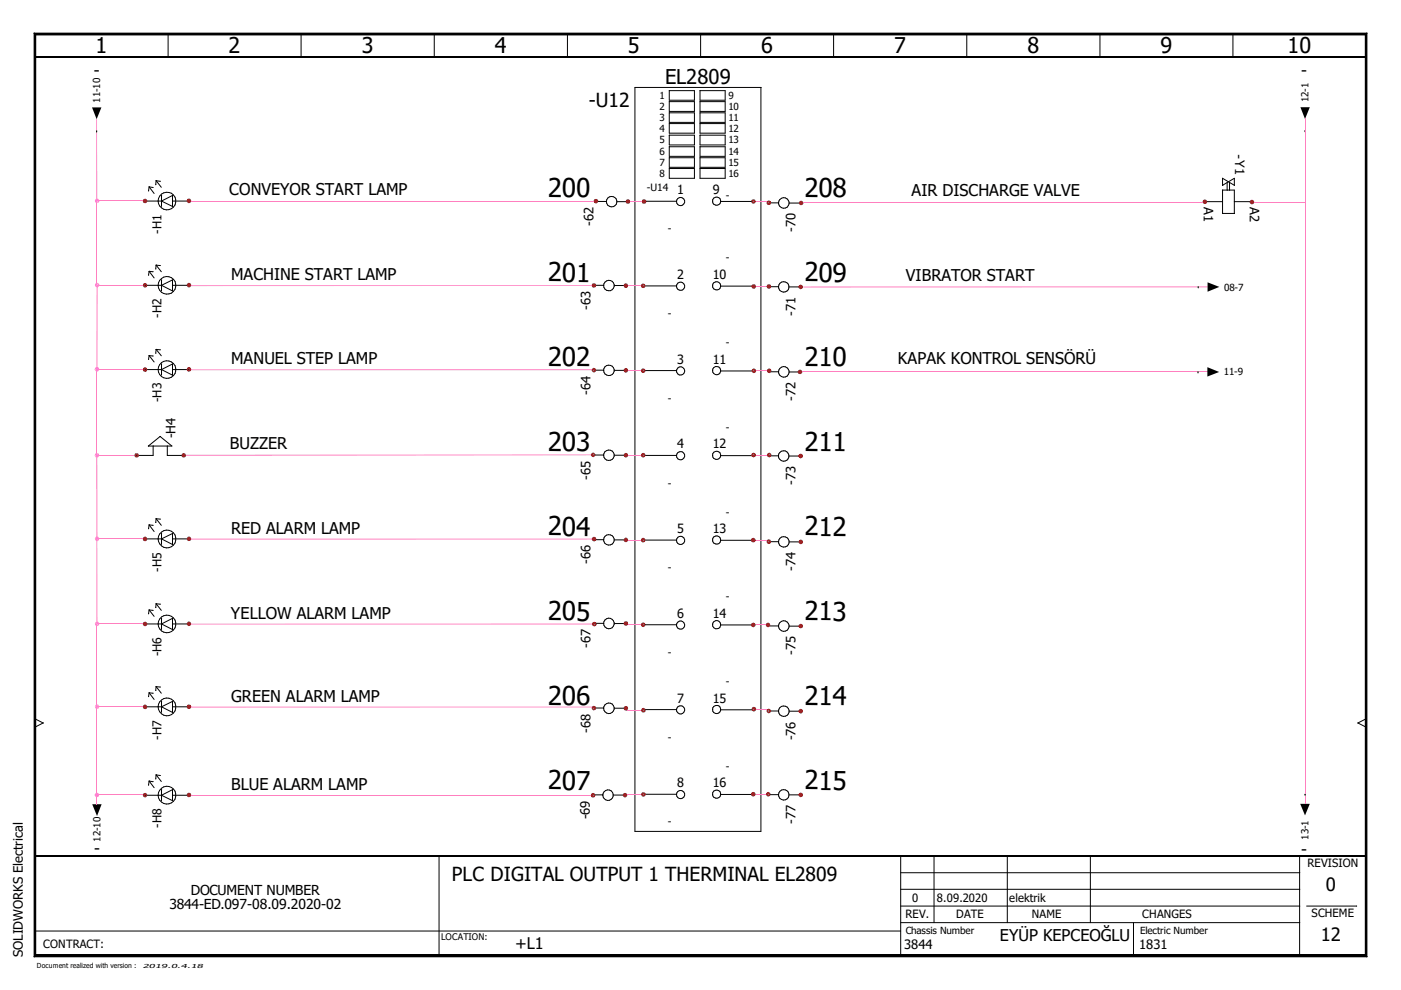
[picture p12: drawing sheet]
<svg xmlns="http://www.w3.org/2000/svg" width="297mm" height="210mm" viewBox="0 0 297 210" stroke-linecap="round" stroke-linejoin="round" font-family="sans-serif">
<path d="M0 0h297v209.9h-297z" fill="none" stroke="#fff" stroke-width=".21"/>
<g fill="none" stroke="#000" stroke-width=".21">
<path d="M7.2 7l.4 .4zM7.2 7h282.6zM7.2 7v195.9zM7.2 7h282.6v195.9h-282.6zM7.6 7.4h281.9zM7.6 7.4v195.1zM7.6 7.4h281.9v195.1h-281.9zM35.7 7.2l-.1 4.9M63.9 7.2l-.1 4.9M92.1 7.2v4.9M120.4 7.2l-.1 4.9M148.6 7.2l-.1 4.9"/>
<path d="M176.8 7.2l-.1 4.9M205 7.2v4.9M233.3 7.2l-.1 4.9M261.4 7.2v4.9M289.5 7.4v195.1zM289.8 7l-.3 .4zM289.8 7v195.9zM276.7 27.7h.1M7.4 152.4l1.7 .9M9.1 153.3l-1.7 .9M9.1 153.3h.1M287.9 153.3l1.8 .9"/>
<path d="M287.9 153.3h.1M289.6 152.4l-1.7 .9M20.6 168.5h.1M7.4 197.4h183.6M93.1 181.5v21.2M191 195.6h84.6M191 192.1h84.6M191 188.6h84.6M191 185h84.6M191 181.5v21.2M198.1 181.5l-.1 14.1M213.6 181.5v14.1"/>
<path d="M231.2 181.5v14.1M240.3 195.6l.1 7.1M275.6 181.5l-.1 21.2M277 192.1h10.7M7.2 202.9h282.6zM7.6 202.5l-.4 .4zM7.6 202.5h281.9zM289.5 202.5l.3 .4z"/>
</g>
<path d="M7.2 7.2h282.6M7.2 202.7h282.6" fill="none" stroke="#000" stroke-width=".38"/>
<path d="M7.2 7l.4 .4zM289.8 7l-.3 .4zM275.7 22.7h2l-1 2.5zM19.6 170.5h1.9l-.9 2.5zM7.6 202.5l-.4 .4zM289.5 202.5l.3 .4z" fill="#000"/>
<path d="M7.4 7v195.9M7.4 12.1h282.2M289.6 7v195.9M7.4 181.5h282.2" fill="none" stroke="#000" stroke-width=".34"/>
<path d="M276.7 42.8v127.6" fill="none" stroke="#ff7fbf" stroke-width=".21"/>
<path d="M20.4 168.5h.3v2h-.3z" fill-rule="evenodd" fill="#ff7fbf"/>
<path d="M20.6 60.5v17.8M170.3 60.8h85.8M20.5 96.6v17.6" fill="none" stroke="#ff7fbf" stroke-width=".25"/>
<g fill="none" stroke="#000" stroke-width=".21">
<path d="M134.6 18.5h26.8l-.1 157.8h-26.7zM141.9 19.2h5.3v2.1h-5.3zM148.4 19.2h5.4v2.1h-5.4zM20.5 27.8h.1M31.6 39.6l1.1 1.4M31.6 39.6h.1M31.6 39.6l.9 .2M31.6 39.6l-.1 .9M33.1 38.3l1.1 1.4M33.1 38.3h.1M33.1 38.3v.9M33.1 38.3l.9 .1"/>
<path d="M141.9 21.5h5.3v2.1h-5.3zM141.9 23.9h5.3v2.1h-5.3zM141.9 26.2h5.3v2h-5.3zM141.9 28.7h5.3v2h-5.3zM141.9 31.1h5.3v2h-5.3zM141.9 33.4h5.3v2.1h-5.3zM141.9 35.7h5.3v2.1h-5.3zM148.4 21.5h5.4v2.1h-5.4zM148.4 23.9h5.4v2.1h-5.4zM148.4 26.2h5.4v2h-5.4zM148.4 28.7h5.4v2h-5.4zM148.4 31.1h5.4v2h-5.4z"/>
<path d="M148.4 33.4h5.4v2.1h-5.4zM148.4 35.7h5.4v2.1h-5.4zM259.2 37.8h.1M259.2 39.3l2.5-1.5v1.5M259.2 37.8v1.5M259.2 39.3h.1M259.2 37.8l2.5 1.5M260.2 38.7v1.6M260.7 38.7v1.6M261.7 39.3h.1M30.7 42.6h3.6M30.8 42.6h.1"/>
<path d="M31.6 57.5l1.1 1.4M31.6 57.5h.1M31.6 57.5l.9 .1M31.6 57.5l-.1 .8M33.1 56.2l1.1 1.4M33.1 56.2h.1M33.1 56.2v.8M33.1 56.2l.9 .1M34.3 41.4l-.1 2.4M34.3 59.4l-.1 2.3M36.6 42.6h3.5M36.6 41.4h.1"/>
<path d="M36.6 41.4l-2.4 1.2 2.4 1.2M36.6 43.8h.1M36.6 41.4v2.4M36.6 59.4v2.3M36.6 59.4h.1M36.6 59.4l-2.4 1.1 2.4 1.2M40 42.6h.1M126.7 42.7h1.9M128.6 42.8h.1M130.8 42.8h2.4M136.6 42.7h6.9M143.4 42.7h.1"/>
<path d="M151.1 42.6h.1M152.8 42.7h6.8M163.2 43h1.9M165.1 43.1h.1M167.3 43.1h2.4M255.4 42.8h3.8M261.7 42.8h3.7M261.7 45.3v-5h-2.5v5h2.5M30.7 60.5h3.6M30.7 78.4h3.6M30.8 60.5h.1M30.8 78.4h.1"/>
<path d="M31.6 75.4l1.1 1.4M31.6 75.4h.1M31.6 75.4l.9 .1M31.6 75.4l-.1 .8M33.1 74.1l1.1 1.3M33.1 74.1h.1M33.1 74.1v.8M33.1 74.1l.9 .1M34.3 77.2l-.1 2.3M36.6 77.2v2.3M36.6 60.5h3.5M36.6 61.7h.1"/>
<path d="M36.6 78.4h3.5M36.6 77.2h.1M36.6 77.2l-2.4 1.2 2.4 1.1M36.6 79.5h.1M40 60.5h.1M40 78.3h.1M126.1 78.5h1.9M126.1 60.5h1.9M128 78.5h.1M128 60.5h.1M130.2 78.5h2.4M130.2 60.5h2.4"/>
<path d="M136.6 78.6h6.9M136.6 60.6h6.9M143.4 78.7h.1M143.4 60.7h.1M151.1 78.6h.1M151.1 60.6h.1M152.8 78.7h6.8M152.8 60.7h6.8M163.2 60.8h1.9M163.2 78.8h1.9M165.1 60.8h.1M165.1 78.9h.1"/>
<path d="M167.3 60.8h2.3M167.3 78.9h2.4M254 78.9h.1M254 60.8h.1M31.5 94.6l2.4-2.1 2.5 2.1zM32.5 94.6v2h-3.5M33.9 92.5h.1M35.5 94.6v2h3.4M126.1 96.5h1.9M128 96.5h.1M130.2 96.5h2.4M136.6 96.6h6.9"/>
<path d="M143.4 96.6h.1M151.1 96.5h.1M152.8 96.6h6.8M163.2 96.6h1.9M165.1 96.7h.1M167.3 96.7h2.3M30.7 114.3h3.6M30.8 114.3h.1M31.6 111.3l1.1 1.4M31.6 111.3h.1M31.6 111.3l.9 .1M31.6 111.3l-.1 .8"/>
<path d="M33.1 110l1.1 1.4M33.1 110h.1M33.1 110v.8M33.1 110l.9 .1M34.3 113.1l-.1 2.3M36.6 113.1v2.3M36.6 114.3h3.5M36.6 113.1h.1M36.6 113.1l-2.4 1.2 2.4 1.1M36.6 115.4h.1M40 114.2h.1M126.1 114.4h1.9"/>
<path d="M128 114.5h.1M130.2 114.5h2.4M136.6 114.5h6.9M143.4 114.6h.1M151.1 114.5h.1M152.8 114.6h6.8M163.2 114.9h1.9M165.1 114.9h.1M167.3 114.9h2.4M30.7 132.3h3.6M30.8 132.3h.1M31.6 129.3l1.1 1.4"/>
<path d="M31.6 129.3h.1M31.6 129.3l.9 .1M31.6 129.3l-.1 .8M33.1 128l1.1 1.4M33.1 128h.1M33.1 128v.8M33.1 128l.9 .1M34.3 131.1l-.1 2.4M36.6 131.1v2.4M36.6 132.3h3.5M36.6 131.1h.1M36.6 131.1l-2.4 1.2 2.4 1.2"/>
<path d="M36.6 133.5h.1M40 132.2h.1M126.1 132.2h1.9M128 132.2h.1M130.2 132.2h2.4M136.6 132.5h6.9M143.4 132.5h.1M151.1 132.5h.1M152.8 132.5h6.8M163.2 132.7h1.9M165.1 132.8h.1M167.3 132.8h2.4"/>
<path d="M30.7 149.9h3.6M30.8 149.9h.1M31.6 146.9l1.1 1.4M31.6 146.9h.1M31.6 146.9l.9 .1M31.6 146.9l-.1 .8M33.1 145.6l1.1 1.4M33.1 145.6h.1M33.1 145.6v.8M33.1 145.6l.9 .1M34.3 148.7l-.1 2.3M36.6 148.7v2.3"/>
<path d="M36.6 149.9h3.5M36.6 148.7h.1M36.6 148.7l-2.4 1.2 2.4 1.1M36.6 151h.1M40 149.8h.1M126.1 150.1h1.9M128 150.2h.1M130.2 150.2h2.4M136.6 150.5h6.9M143.4 150.5h.1M151.1 150.4h.1M152.8 150.5h6.8"/>
<path d="M163.2 150.7h1.9M165.1 150.8h.1M167.3 150.8h2.4M30.7 168.6h3.6M30.8 168.6h.1M31.6 165.6l1.1 1.4M31.6 165.6h.1M31.6 165.6l.9 .1M31.6 165.6l-.1 .9M33.1 164.3l1.1 1.4M33.1 164.3h.1M33.1 164.3v.8"/>
<path d="M33.1 164.3l.9 .1M34.3 167.4l-.1 2.4M36.6 167.4v2.4M36.6 168.6h3.5M36.6 167.4h.1M36.6 167.4l-2.4 1.2 2.4 1.2M36.6 169.8h.1M40 168.6h.1M126 168.5l1.8 .1M130 168.6h2.4M136.6 168.4h6.9M143.4 168.4h.1"/>
<path d="M151.1 168.4h.1M152.8 168.4h6.8M163.2 168.5h1.9M165.1 168.5h.1M167.3 168.5h2.4M276.7 168.4h.1"/>
<circle cx="35.4" cy="42.6" r="1.89"/>
<circle cx="129.7" cy="42.8" r="1.11"/>
<circle cx="144.3" cy="42.7" r=".87"/>
<circle cx="151.9" cy="42.7" r=".87"/>
<circle cx="166.2" cy="43" r="1.12"/>
<circle cx="35.4" cy="78.4" r="1.87"/>
<circle cx="35.4" cy="60.5" r="1.86"/>
<circle cx="129.1" cy="60.6" r="1.12"/>
<circle cx="129.1" cy="78.5" r="1.12"/>
<circle cx="144.3" cy="60.7" r=".88"/>
<circle cx="144.3" cy="78.7" r=".88"/>
<circle cx="152" cy="78.6" r=".88"/>
<circle cx="152" cy="60.6" r=".88"/>
<circle cx="166.2" cy="60.8" r="1.11"/>
<circle cx="166.2" cy="78.9" r="1.13"/>
<circle cx="129.1" cy="96.5" r="1.12"/>
<circle cx="144.3" cy="96.6" r=".88"/>
<circle cx="151.9" cy="96.5" r=".87"/>
<circle cx="166.2" cy="96.7" r="1.12"/>
<circle cx="35.4" cy="114.3" r="1.87"/>
<circle cx="129.1" cy="114.5" r="1.12"/>
<circle cx="144.3" cy="114.6" r=".87"/>
<circle cx="152" cy="114.5" r=".88"/>
<circle cx="166.2" cy="114.9" r="1.12"/>
<circle cx="35.4" cy="132.3" r="1.87"/>
<circle cx="129.1" cy="132.2" r="1.13"/>
<circle cx="144.3" cy="132.5" r=".88"/>
<circle cx="152" cy="132.5" r=".88"/>
<circle cx="166.2" cy="132.7" r="1.13"/>
<circle cx="35.4" cy="149.9" r="1.87"/>
<circle cx="129.1" cy="150.2" r="1.12"/>
<circle cx="144.3" cy="150.5" r=".88"/>
<circle cx="152" cy="150.4" r=".88"/>
<circle cx="166.2" cy="150.8" r="1.12"/>
<circle cx="35.4" cy="168.6" r="1.87"/>
<circle cx="128.9" cy="168.6" r="1.12"/>
<circle cx="144.3" cy="168.5" r=".87"/>
<circle cx="151.9" cy="168.4" r=".87"/>
<circle cx="166.2" cy="168.5" r="1.11"/>
</g>
<g fill="none" stroke="#ff7fbf" stroke-width=".21">
<path d="M20.5 25.2v35.3M276.7 25.2v17.6M20.6 42.6h9.6M40.4 42.7h86M133.1 42.7h3.5M160 42.7h3.3M169.8 43h85.8M265.4 42.8h11.4M20.5 78.3v18.3M20.6 60.5h9.6M20.6 78.3h9.6M40.4 60.6h86"/>
<path d="M40.4 78.4h86M133 78.6h3.4M133 60.6h3.4M159.8 60.7h3.2M159.8 78.6h3.3M169.6 78.8h86.4M20.5 96.5h8.2M133 96.5h3.4M159.8 96.5h3.3M20.5 114.2v54.3M20.6 114.2h9.6M40.4 114.3h85.5"/>
<path d="M133 114.5h3.4M159.7 114.5h3.4M20.6 132.2h9.6M40.4 132.3h85.6M133 132.5h3.4M159.7 132.5h3.2M20.6 149.8h9.6M40.4 149.9h85.5M132.8 150.6h3.6M159.8 150.3h3.3M20.6 168.6h9.6M40.4 168.6h85.3"/>
<path d="M132.8 168.4h3.6M159.7 168.4h3.2"/>
</g>
<path d="M19.5 22.8h2l-1 2.5zM256 59.9l2.5 .9-2.5 1zM256 77.9l2.5 1-2.5 .9zM275.7 170.4h2l-1 2.5z" fill="#000"/>
<path d="M38.9 96.5h86.9" fill="none" stroke="#ff7fbf" stroke-width=".3"/>
<g fill="#a50000">
<path d="M265.5 42.8l.3-.3 .1 .3z"/>
<path d="M265.4 42.3l.4 .2-.3 .3z"/>
<path d="M265.1 42.5l.3-.2v.5z"/>
<path d="M265.1 42.5l.3 .3h-.5z"/>
<path d="M264.9 42.8l.5 .1-.3 .3z"/>
<path d="M265.4 42.9v.4l-.3-.1z"/>
<path d="M265.4 42.9l.4 .3-.4 .1z"/>
<path d="M265.5 42.8h.4l-.1 .4z"/>
<path d="M255.5 42.8l.3-.4 .1 .4z"/>
<path d="M255.4 42.3l.4 .1-.3 .4z"/>
<path d="M255.1 42.4l.3-.1v.5z"/>
<path d="M255.1 42.4l.3 .4h-.4z"/>
<path d="M255 42.8h.4l-.3 .3z"/>
<path d="M255.4 42.8v.5l-.3-.2z"/>
<path d="M255.4 42.8l.4 .3-.4 .2z"/>
<path d="M255.5 42.8h.4l-.1 .3z"/>
<path d="M169.9 43l.3-.3 .1 .4z"/>
<path d="M169.8 42.5l.4 .2-.3 .3z"/>
<path d="M169.5 42.7l.3-.2v.5z"/>
<path d="M169.5 42.7l.3 .4h-.4z"/>
<path d="M169.4 43.1h.4l-.3 .3z"/>
<path d="M169.8 43.1v.4l-.3-.1z"/>
<path d="M169.9 43.1l.3 .3-.4 .1z"/>
<path d="M169.9 43.1h.4l-.1 .3z"/>
<path d="M169.8 150.7l.3-.2 .2 .3z"/>
<path d="M169.8 150.3l.3 .2-.3 .2z"/>
<path d="M169.4 150.5l.4-.2v.4z"/>
<path d="M169.4 150.5l.4 .2-.5 .1z"/>
<path d="M169.3 150.8h.5l-.4 .3z"/>
<path d="M169.4 151.1l.4-.3v.5z"/>
<path d="M169.8 150.8l.3 .3-.3 .2z"/>
<path d="M169.8 150.8h.5l-.2 .3z"/>
<path d="M169.8 132.7l.3-.3 .2 .4z"/>
<path d="M169.8 132.2l.3 .2-.3 .3z"/>
<path d="M169.4 132.4l.4-.2v.5z"/>
<path d="M169.4 132.4l.3 .4h-.4z"/>
<path d="M169.3 132.8h.5l-.4 .3z"/>
<path d="M169.4 133.1l.4-.3v.4z"/>
<path d="M169.8 132.8l.3 .3-.3 .1z"/>
<path d="M169.8 132.8h.5l-.2 .3z"/>
<path d="M169.8 114.9l.3-.3 .2 .3z"/>
<path d="M169.8 114.4l.3 .2-.3 .3z"/>
<path d="M169.4 114.6l.4-.2v.5z"/>
<path d="M169.4 114.6l.4 .3h-.5z"/>
<path d="M169.3 114.9h.5l-.4 .3z"/>
<path d="M169.4 115.2l.4-.3v.5z"/>
<path d="M169.8 114.9l.3 .3-.3 .2z"/>
<path d="M169.8 114.9h.5l-.2 .3z"/>
<path d="M169.8 168.5l.3-.3 .2 .3z"/>
<path d="M169.8 168l.3 .2-.3 .3z"/>
<path d="M169.4 168.2l.4-.2v.5z"/>
<path d="M169.4 168.2l.4 .3h-.5z"/>
<path d="M169.3 168.5l.5 .1-.4 .3z"/>
<path d="M169.4 168.9l.4-.3v.4z"/>
<path d="M169.8 168.6l.3 .3-.3 .1z"/>
<path d="M169.8 168.6l.5-.1-.2 .4z"/>
<path d="M169.8 60.8l.3-.3 .2 .3z"/>
<path d="M169.8 60.3l.3 .2-.3 .3z"/>
<path d="M169.4 60.5l.4-.2v.5z"/>
<path d="M169.4 60.5l.3 .3h-.5z"/>
<path d="M169.2 60.8l.5 .1-.3 .3z"/>
<path d="M169.7 60.9l.1 .4-.4-.1z"/>
<path d="M169.8 60.9l.3 .3-.3 .1z"/>
<path d="M169.8 60.8h.5l-.2 .4z"/>
<path d="M170.1 96.3l.2 .4h-.5z"/>
<path d="M169.8 96.2l.3 .1-.3 .3z"/>
<path d="M169.4 96.3l.4-.1v.4z"/>
<path d="M169.4 96.3l.3 .4h-.5z"/>
<path d="M169.2 96.7h.5l-.3 .3z"/>
<path d="M169.7 96.7l.1 .5-.4-.2z"/>
<path d="M169.8 96.7l.3 .3-.3 .2z"/>
<path d="M169.8 96.7h.5l-.2 .3z"/>
<path d="M170 78.5l.1 .4h-.4z"/>
<path d="M169.6 78.4l.4 .1-.3 .3z"/>
<path d="M169.2 78.5l.4-.1v.4z"/>
<path d="M169.2 78.5l.4 .4h-.5z"/>
<path d="M169.1 78.9h.5l-.4 .3z"/>
<path d="M169.2 79.2l.4-.3v.4z"/>
<path d="M169.6 78.9l.4 .3-.4 .1z"/>
<path d="M169.7 78.9h.4l-.1 .3z"/>
<path d="M163.1 96.4l.3-.3 .2 .4z"/>
<path d="M163.1 96l.3 .1-.3 .3z"/>
<path d="M162.7 96.1l.4-.1v.4z"/>
<path d="M162.7 96.1l.4 .3-.5 .1z"/>
<path d="M162.6 96.5h.5l-.4 .3z"/>
<path d="M162.7 96.8l.4-.3v.5z"/>
<path d="M163.1 96.5l.3 .3-.3 .2z"/>
<path d="M163.1 96.5h.5l-.2 .3z"/>
<path d="M163.1 78.6l.3-.3 .2 .3z"/>
<path d="M163.1 78.1l.3 .2-.3 .3z"/>
<path d="M162.7 78.3l.4-.2v.5z"/>
<path d="M162.7 78.3l.4 .3h-.5z"/>
<path d="M162.6 78.6l.5 .1-.4 .3z"/>
<path d="M162.7 79l.4-.3v.4z"/>
<path d="M163.1 78.7l.3 .3-.3 .1z"/>
<path d="M163.1 78.6h.5l-.2 .4z"/>
<path d="M163.4 60.4l.1 .3h-.4z"/>
<path d="M163 60.2l.4 .2-.3 .3z"/>
<path d="M162.7 60.4l.3-.2v.5z"/>
<path d="M162.7 60.4l.3 .3h-.5z"/>
<path d="M162.5 60.7l.5 .1-.3 .3z"/>
<path d="M163 60.8v.5l-.3-.2z"/>
<path d="M163 60.8l.4 .3-.4 .2z"/>
<path d="M163.1 60.7h.4l-.1 .4z"/>
<path d="M163 150.7l.4-.3 .1 .3z"/>
<path d="M163 150.2l.4 .2-.4 .3z"/>
<path d="M162.6 150.4l.4-.2v.5z"/>
<path d="M162.6 150.4l.4 .3h-.5z"/>
<path d="M162.5 150.7l.5 .1-.4 .3z"/>
<path d="M162.6 151.1l.4-.3v.5z"/>
<path d="M163 150.8l.4 .3-.4 .2z"/>
<path d="M163 150.8l.5-.1-.1 .4z"/>
<path d="M163 114.8l.4-.3 .1 .4z"/>
<path d="M163 114.3l.4 .2-.4 .3z"/>
<path d="M162.6 114.5l.4-.2v.5z"/>
<path d="M162.6 114.5l.3 .4h-.4z"/>
<path d="M162.5 114.9h.5l-.4 .3z"/>
<path d="M162.6 115.2l.4-.3v.5z"/>
<path d="M163 114.9l.4 .3-.4 .2z"/>
<path d="M163 114.9h.5l-.1 .3z"/>
<path d="M163 43l.4-.4 .1 .4z"/>
<path d="M163 42.5l.4 .1-.4 .4z"/>
<path d="M162.6 42.6l.4-.1v.5z"/>
<path d="M162.6 42.6l.3 .4h-.4z"/>
<path d="M162.5 43h.5l-.4 .3z"/>
<path d="M163 43v.5l-.4-.2z"/>
<path d="M163 43.1l.4 .2-.4 .2z"/>
<path d="M163 43h.5l-.1 .3z"/>
<path d="M162.9 168.4l.3-.3 .2 .3z"/>
<path d="M162.9 167.9l.3 .2-.3 .3z"/>
<path d="M162.6 168.1l.3-.2v.5z"/>
<path d="M162.6 168.1l.3 .3h-.5z"/>
<path d="M162.4 168.4h.5l-.3 .3z"/>
<path d="M162.9 168.4v.5l-.3-.2z"/>
<path d="M162.9 168.4l.3 .3-.3 .2z"/>
<path d="M162.9 168.4h.5l-.2 .3z"/>
<path d="M162.9 132.5l.3-.3 .1 .3z"/>
<path d="M162.9 132l.3 .2-.3 .3z"/>
<path d="M162.5 132.2l.4-.2v.5z"/>
<path d="M162.5 132.2l.3 .3h-.5z"/>
<path d="M162.3 132.5h.5l-.3 .3z"/>
<path d="M162.5 132.8l.4-.3v.5z"/>
<path d="M162.9 132.5l.3 .3-.3 .2z"/>
<path d="M162.9 132.5h.4l-.1 .3z"/>
<path d="M160.2 150l.2 .4h-.5z"/>
<path d="M159.8 149.9l.4 .1-.3 .3z"/>
<path d="M159.5 150l.3-.1v.4z"/>
<path d="M159.5 150l.3 .4h-.5z"/>
<path d="M159.3 150.4h.5l-.3 .3z"/>
<path d="M159.5 150.7l.3-.3v.5z"/>
<path d="M159.8 150.4l.4 .3-.4 .2z"/>
<path d="M159.9 150.4h.5l-.2 .3z"/>
<path d="M159.9 78.6l.3-.3 .2 .3z"/>
<path d="M159.8 78.1l.4 .2-.3 .3z"/>
<path d="M159.5 78.3l.3-.2v.5z"/>
<path d="M159.5 78.3l.3 .3h-.5z"/>
<path d="M159.3 78.6l.5 .1-.3 .3z"/>
<path d="M159.5 79l.3-.3v.4z"/>
<path d="M159.8 78.7l.4 .3-.4 .1z"/>
<path d="M159.9 78.6h.5l-.2 .4z"/>
<path d="M160.1 60.4l.2 .3h-.5z"/>
<path d="M159.8 60.2l.3 .2-.3 .3z"/>
<path d="M159.5 60.4l.3-.2v.5z"/>
<path d="M159.5 60.4l.3 .3h-.5z"/>
<path d="M159.3 60.7l.5 .1-.3 .3z"/>
<path d="M159.8 60.8v.5l-.3-.2z"/>
<path d="M159.8 60.8l.3 .3-.3 .2z"/>
<path d="M159.8 60.7h.5l-.2 .4z"/>
<path d="M159.8 96.4l.3-.3 .2 .4z"/>
<path d="M159.8 96l.3 .1-.3 .3z"/>
<path d="M159.4 96.1l.4-.1v.4z"/>
<path d="M159.4 96.1l.3 .4h-.4z"/>
<path d="M159.3 96.5h.4l-.3 .3z"/>
<path d="M159.7 96.5l.1 .5-.4-.2z"/>
<path d="M159.8 96.5l.3 .3-.3 .2z"/>
<path d="M159.8 96.5h.5l-.2 .3z"/>
<path d="M159.8 42.7l.3-.3 .1 .3z"/>
<path d="M159.8 42.2l.3 .2-.3 .3z"/>
<path d="M159.4 42.4l.4-.2v.5z"/>
<path d="M159.4 42.4l.3 .3h-.4z"/>
<path d="M159.3 42.7l.4 .1-.3 .3z"/>
<path d="M159.4 43.1l.4-.3v.4z"/>
<path d="M159.8 42.8l.3 .3-.3 .1z"/>
<path d="M159.8 42.8l.4-.1-.1 .4z"/>
<path d="M159.8 168.4l.3-.3 .1 .3z"/>
<path d="M159.7 167.9l.4 .2-.3 .3z"/>
<path d="M159.3 168.1l.4-.2v.5z"/>
<path d="M159.3 168.1l.4 .3h-.5z"/>
<path d="M159.2 168.4h.5l-.4 .3z"/>
<path d="M159.3 168.7l.4-.3v.5z"/>
<path d="M159.7 168.4l.4 .3-.4 .2z"/>
<path d="M159.8 168.4h.4l-.1 .3z"/>
<path d="M159.8 132.5l.3-.3 .1 .3z"/>
<path d="M159.7 132l.4 .2-.3 .3z"/>
<path d="M159.3 132.2l.4-.2v.5z"/>
<path d="M159.3 132.2l.4 .3h-.5z"/>
<path d="M159.2 132.5h.5l-.4 .3z"/>
<path d="M159.3 132.8l.4-.3v.5z"/>
<path d="M159.7 132.5l.4 .3-.4 .2z"/>
<path d="M159.8 132.5h.4l-.1 .3z"/>
<path d="M159.8 114.5l.3-.3 .1 .3z"/>
<path d="M159.7 114l.4 .2-.3 .3z"/>
<path d="M159.3 114.2l.4-.2v.5z"/>
<path d="M159.3 114.2l.4 .3h-.5z"/>
<path d="M159.2 114.5l.5 .1-.4 .3z"/>
<path d="M159.7 114.6v.4l-.4-.1z"/>
<path d="M159.7 114.6l.4 .3-.4 .1z"/>
<path d="M159.8 114.5h.4l-.1 .4z"/>
<path d="M136.6 42.7l.3-.3 .2 .3z"/>
<path d="M136.6 42.2l.3 .2-.3 .3z"/>
<path d="M136.2 42.4l.4-.2v.5z"/>
<path d="M136.2 42.4l.3 .3h-.4z"/>
<path d="M136.1 42.7l.4 .1-.3 .3z"/>
<path d="M136.5 42.8l.1 .4-.4-.1z"/>
<path d="M136.6 42.8l.3 .3-.3 .1z"/>
<path d="M136.6 42.7h.5l-.2 .4z"/>
<path d="M136.4 168.4l.4-.3 .1 .3z"/>
<path d="M136.4 167.9l.4 .2-.4 .3z"/>
<path d="M136.1 168.1l.3-.2v.5z"/>
<path d="M136.1 168.1l.3 .3h-.5z"/>
<path d="M135.9 168.4l.5 .1-.3 .3z"/>
<path d="M136.4 168.5v.5l-.3-.2z"/>
<path d="M136.4 168.5l.4 .3-.4 .2z"/>
<path d="M136.4 168.4h.5l-.1 .4z"/>
<path d="M136.4 150.5l.4-.3 .1 .4z"/>
<path d="M136.4 150.1l.4 .1-.4 .3z"/>
<path d="M136.1 150.2l.3-.1v.4z"/>
<path d="M136.1 150.2l.3 .4h-.5z"/>
<path d="M135.9 150.6h.5l-.3 .4z"/>
<path d="M136.4 150.6v.5l-.3-.1z"/>
<path d="M136.4 150.6l.4 .4-.4 .1z"/>
<path d="M136.4 150.6h.5l-.1 .4z"/>
<path d="M136.4 132.4l.3-.3 .2 .4z"/>
<path d="M136.4 132l.3 .1-.3 .3z"/>
<path d="M136 132.1l.4-.1v.4z"/>
<path d="M136 132.1l.3 .4h-.4z"/>
<path d="M135.9 132.5h.4l-.3 .3z"/>
<path d="M136.3 132.5l.1 .5-.4-.2z"/>
<path d="M136.4 132.5l.3 .3-.3 .2z"/>
<path d="M136.4 132.5h.5l-.2 .3z"/>
<path d="M136.4 114.5l.3-.3 .2 .3z"/>
<path d="M136.4 114l.3 .2-.3 .3z"/>
<path d="M136 114.2l.4-.2v.5z"/>
<path d="M136 114.2l.3 .3h-.4z"/>
<path d="M135.9 114.5l.4 .1-.3 .3z"/>
<path d="M136.3 114.6l.1 .4-.4-.1z"/>
<path d="M136.4 114.6l.3 .3-.3 .1z"/>
<path d="M136.4 114.5h.5l-.2 .4z"/>
<path d="M136.4 96.5l.3-.3 .2 .3z"/>
<path d="M136.4 96l.3 .2-.3 .3z"/>
<path d="M136 96.2l.4-.2v.5z"/>
<path d="M136 96.2l.3 .3h-.4z"/>
<path d="M135.9 96.5l.4 .1-.3 .3z"/>
<path d="M136.3 96.6l.1 .4-.4-.1z"/>
<path d="M136.4 96.6l.3 .3-.3 .1z"/>
<path d="M136.4 96.5h.5l-.2 .4z"/>
<path d="M136.4 78.5l.3-.3 .2 .4z"/>
<path d="M136.4 78.1l.3 .1-.3 .3z"/>
<path d="M136 78.2l.4-.1v.4z"/>
<path d="M136 78.2l.3 .4h-.4z"/>
<path d="M135.9 78.6h.4l-.3 .4z"/>
<path d="M136.3 78.6l.1 .5-.4-.1z"/>
<path d="M136.4 78.6l.3 .4-.3 .1z"/>
<path d="M136.4 78.6h.5l-.2 .4z"/>
<path d="M136.7 60.2l.2 .4h-.5z"/>
<path d="M136.4 60.1l.3 .1-.3 .4z"/>
<path d="M136 60.2l.4-.1-.1 .5z"/>
<path d="M136 60.2l.3 .4h-.4z"/>
<path d="M135.9 60.6h.4l-.3 .4z"/>
<path d="M136.3 60.6l.1 .5-.4-.1z"/>
<path d="M136.4 60.7l.3 .3-.3 .1z"/>
<path d="M136.4 60.6h.5l-.2 .4z"/>
<path d="M133.2 42.7l.3-.3 .1 .3z"/>
<path d="M133.1 42.2l.4 .2-.3 .3z"/>
<path d="M132.8 42.4l.3-.2v.5z"/>
<path d="M132.8 42.4l.3 .3h-.5z"/>
<path d="M132.6 42.7l.5 .1-.3 .3z"/>
<path d="M133.1 42.8v.4l-.3-.1z"/>
<path d="M133.1 42.8l.4 .3-.4 .1z"/>
<path d="M133.2 42.7h.4l-.1 .4z"/>
<path d="M132.7 150.2l.4-.4 .1 .4z"/>
<path d="M132.7 149.7l.4 .1-.4 .4z"/>
<path d="M132.3 149.8l.4-.1v.4z"/>
<path d="M132.3 149.8l.4 .4h-.5z"/>
<path d="M132.2 150.2h.5l-.4 .3z"/>
<path d="M132.7 150.2v.5l-.4-.2z"/>
<path d="M132.7 150.2l.4 .3-.4 .2z"/>
<path d="M132.7 150.2h.5l-.1 .3z"/>
<path d="M132.7 132.2l.4-.4 .1 .4z"/>
<path d="M132.7 131.7l.4 .1-.4 .4z"/>
<path d="M132.3 131.8l.4-.1v.4z"/>
<path d="M132.3 131.8l.3 .4h-.4z"/>
<path d="M132.2 132.2h.5l-.4 .3z"/>
<path d="M132.3 132.5l.4-.3v.5z"/>
<path d="M132.7 132.2l.4 .3-.4 .2z"/>
<path d="M132.7 132.2h.5l-.1 .3z"/>
<path d="M132.7 114.4l.4-.3 .1 .4z"/>
<path d="M132.7 114l.4 .1-.4 .3z"/>
<path d="M132.3 114.1l.4-.1v.4z"/>
<path d="M132.3 114.1l.3 .4h-.4z"/>
<path d="M132.2 114.5h.5l-.4 .3z"/>
<path d="M132.3 114.8l.4-.3v.5z"/>
<path d="M132.7 114.5l.4 .3-.4 .2z"/>
<path d="M132.7 114.5h.5l-.1 .3z"/>
<path d="M132.7 96.5l.4-.3 .1 .3z"/>
<path d="M132.7 96l.4 .2-.4 .3z"/>
<path d="M132.3 96.2l.4-.2v.5z"/>
<path d="M132.3 96.2l.3 .3h-.4z"/>
<path d="M132.2 96.5l.5 .1-.4 .3z"/>
<path d="M132.3 96.9l.4-.3v.4z"/>
<path d="M132.7 96.6l.4 .3-.4 .1z"/>
<path d="M132.7 96.6l.5-.1-.1 .4z"/>
<path d="M132.7 78.5l.4-.3 .1 .3z"/>
<path d="M132.7 78l.4 .2-.4 .3z"/>
<path d="M132.3 78.2l.4-.2v.5z"/>
<path d="M132.3 78.2l.4 .3h-.5z"/>
<path d="M132.2 78.5l.5 .1-.4 .3z"/>
<path d="M132.3 78.9l.4-.3v.4z"/>
<path d="M132.7 78.6l.4 .3-.4 .1z"/>
<path d="M132.7 78.6l.5-.1-.1 .4z"/>
<path d="M132.7 60.5l.4-.3 .1 .3z"/>
<path d="M132.7 60.1l.4 .1-.4 .3z"/>
<path d="M132.3 60.2l.4-.1v.4z"/>
<path d="M132.3 60.2l.4 .3h-.5z"/>
<path d="M132.2 60.5l.5 .1-.4 .3z"/>
<path d="M132.7 60.6v.4l-.4-.1z"/>
<path d="M132.7 60.6l.4 .3-.4 .1z"/>
<path d="M132.7 60.6l.5-.1-.1 .4z"/>
<path d="M132.5 168.6l.4-.4 .1 .4z"/>
<path d="M132.5 168.1l.4 .1-.4 .4z"/>
<path d="M132.2 168.2l.3-.1v.5z"/>
<path d="M132.2 168.2l.3 .4h-.5z"/>
<path d="M132 168.6h.5l-.3 .4z"/>
<path d="M132.5 168.6v.5l-.3-.1z"/>
<path d="M132.5 168.7l.4 .3-.4 .1z"/>
<path d="M132.5 168.6h.5l-.1 .4z"/>
<path d="M126.7 42.3l.2 .3h-.5z"/>
<path d="M126.4 42.2l.3 .1-.3 .3z"/>
<path d="M126 42.3l.4-.1v.4z"/>
<path d="M126 42.3l.3 .3h-.4z"/>
<path d="M125.9 42.6l.4 .1-.3 .3z"/>
<path d="M126.3 42.7l.1 .4-.4-.1z"/>
<path d="M126.4 42.7l.3 .3-.3 .1z"/>
<path d="M126.4 42.6h.5l-.2 .4z"/>
<path d="M126.4 132l.1 .3h-.4z"/>
<path d="M126 131.8l.4 .2-.3 .3z"/>
<path d="M125.6 132l.4-.2v.5z"/>
<path d="M125.6 132l.4 .3h-.5z"/>
<path d="M125.5 132.3l.5 .1-.4 .3z"/>
<path d="M125.6 132.7l.4-.3v.4z"/>
<path d="M126 132.4l.4 .3-.4 .1z"/>
<path d="M126.1 132.3h.4l-.1 .4z"/>
<path d="M126 114.3l.3-.3 .1 .3z"/>
<path d="M125.9 113.8l.4 .2-.3 .3z"/>
<path d="M125.6 114l.3-.2v.5z"/>
<path d="M125.6 114l.3 .3h-.5z"/>
<path d="M125.4 114.3h.5l-.3 .3z"/>
<path d="M125.9 114.3v.5l-.3-.2z"/>
<path d="M125.9 114.3l.4 .3-.4 .2z"/>
<path d="M126 114.3h.4l-.1 .3z"/>
<path d="M125.9 150.1l.4-.3 .1 .3z"/>
<path d="M125.9 149.6l.4 .2-.4 .3z"/>
<path d="M125.6 149.8l.3-.2v.5z"/>
<path d="M125.6 149.8l.3 .3h-.5z"/>
<path d="M125.4 150.1l.5 .1-.3 .3z"/>
<path d="M125.9 150.2v.4l-.3-.1z"/>
<path d="M125.9 150.2l.4 .3-.4 .1z"/>
<path d="M125.9 150.2l.5-.1-.1 .4z"/>
<path d="M125.9 78.4l.4-.3 .1 .4z"/>
<path d="M125.9 78l.4 .1-.4 .3z"/>
<path d="M125.6 78.1l.3-.1v.4z"/>
<path d="M125.6 78.1l.3 .4h-.5z"/>
<path d="M125.4 78.5h.5l-.3 .3z"/>
<path d="M125.6 78.8l.3-.3v.5z"/>
<path d="M125.9 78.5l.4 .3-.4 .2z"/>
<path d="M125.9 78.5h.5l-.1 .3z"/>
<path d="M125.9 60.5l.4-.3 .1 .3z"/>
<path d="M125.9 60l.4 .2-.4 .3z"/>
<path d="M125.6 60.2l.3-.2v.5z"/>
<path d="M125.6 60.2l.3 .3h-.5z"/>
<path d="M125.4 60.5h.5l-.3 .4z"/>
<path d="M125.9 60.5v.5l-.3-.1z"/>
<path d="M125.9 60.6l.4 .3-.4 .1z"/>
<path d="M125.9 60.5h.5l-.1 .4z"/>
<path d="M125.8 96.4l.3-.3 .2 .3z"/>
<path d="M125.8 95.9l.3 .2-.3 .3z"/>
<path d="M125.4 96.1l.4-.2v.5z"/>
<path d="M125.4 96.1l.3 .3h-.4z"/>
<path d="M125.3 96.4l.4 .1-.3 .3z"/>
<path d="M125.7 96.5l.1 .4-.4-.1z"/>
<path d="M125.8 96.5l.3 .3-.3 .1z"/>
<path d="M125.8 96.4h.5l-.2 .4z"/>
<path d="M125.8 168.6l.3-.3 .1 .3z"/>
<path d="M125.7 168.1l.4 .2-.3 .3z"/>
<path d="M125.4 168.3l.3-.2v.5z"/>
<path d="M125.4 168.3l.3 .3h-.4z"/>
<path d="M125.3 168.6l.4 .1-.3 .3z"/>
<path d="M125.7 168.7v.4l-.3-.1z"/>
<path d="M125.7 168.7l.4 .3-.4 .1z"/>
<path d="M125.8 168.7l.4-.1-.1 .4z"/>
<path d="M40.4 113.9l.2 .3h-.5z"/>
<path d="M40 113.7l.4 .2-.3 .3z"/>
<path d="M39.7 113.9l.3-.2v.5z"/>
<path d="M39.7 113.9l.3 .3h-.4z"/>
<path d="M39.6 114.2l.4 .1-.3 .3z"/>
<path d="M40 114.3v.4l-.3-.1z"/>
<path d="M40 114.3l.4 .3-.4 .1z"/>
<path d="M40.1 114.3l.5-.1-.2 .4z"/>
<path d="M40.1 168.5l.3-.3 .2 .4z"/>
<path d="M40 168.1l.4 .1-.3 .3z"/>
<path d="M39.7 168.2l.3-.1v.4z"/>
<path d="M39.7 168.2l.3 .4h-.4z"/>
<path d="M39.6 168.6h.4l-.3 .3z"/>
<path d="M40 168.6v.4l-.3-.1z"/>
<path d="M40 168.6l.4 .3-.4 .1z"/>
<path d="M40.1 168.6h.5l-.2 .3z"/>
<path d="M40.4 149.5l.2 .3h-.5z"/>
<path d="M40 149.4l.4 .1-.3 .3z"/>
<path d="M39.7 149.5l.3-.1v.4z"/>
<path d="M39.7 149.5l.3 .3h-.4z"/>
<path d="M39.6 149.8l.4 .1-.3 .3z"/>
<path d="M40 149.9v.4l-.3-.1z"/>
<path d="M40 149.9l.4 .3-.4 .1z"/>
<path d="M40.1 149.9l.5-.1-.2 .4z"/>
<path d="M40.1 132.2l.3-.3 .2 .3z"/>
<path d="M40 131.7l.4 .2-.3 .3z"/>
<path d="M39.7 131.9l.3-.2v.5z"/>
<path d="M39.7 131.9l.3 .3h-.4z"/>
<path d="M39.6 132.2l.4 .1-.3 .3z"/>
<path d="M39.7 132.6l.3-.3v.5z"/>
<path d="M40 132.3l.4 .3-.4 .2z"/>
<path d="M40.1 132.3l.5-.1-.2 .4z"/>
<path d="M40.1 78.3l.3-.3 .2 .3z"/>
<path d="M40 77.8l.4 .2-.3 .3z"/>
<path d="M39.7 78l.3-.2v.5z"/>
<path d="M39.7 78l.3 .3h-.4z"/>
<path d="M39.6 78.3l.4 .1-.3 .3z"/>
<path d="M39.7 78.7l.3-.3v.4z"/>
<path d="M40 78.4l.4 .3-.4 .1z"/>
<path d="M40.1 78.3h.5l-.2 .4z"/>
<path d="M40.1 60.4l.3-.3 .2 .4z"/>
<path d="M40 59.9l.4 .2-.3 .3z"/>
<path d="M39.7 60.1l.3-.2v.5z"/>
<path d="M39.7 60.1l.3 .3-.4 .1z"/>
<path d="M39.6 60.5h.4l-.3 .3z"/>
<path d="M40 60.5v.5l-.3-.2z"/>
<path d="M40 60.5l.4 .3-.4 .2z"/>
<path d="M40.1 60.5h.5l-.2 .3z"/>
<path d="M40.1 42.5l.3-.3 .2 .4z"/>
<path d="M40 42.1l.4 .1-.3 .3z"/>
<path d="M39.7 42.2l.3-.1v.4z"/>
<path d="M39.7 42.2l.3 .4h-.4z"/>
<path d="M39.6 42.6h.4l-.3 .3z"/>
<path d="M39.7 42.9l.3-.3v.5z"/>
<path d="M40 42.6l.4 .3-.4 .2z"/>
<path d="M40.1 42.6h.5l-.2 .3z"/>
<path d="M39.3 96.2l.2 .4h-.5z"/>
<path d="M38.9 96.1l.4 .1-.3 .3z"/>
<path d="M38.6 96.2l.3-.1v.4z"/>
<path d="M38.6 96.2l.3 .4h-.5z"/>
<path d="M38.4 96.6h.5l-.3 .3z"/>
<path d="M38.9 96.6v.4l-.3-.1z"/>
<path d="M38.9 96.6l.4 .3-.4 .1z"/>
<path d="M39 96.6h.5l-.2 .3z"/>
<path d="M31.1 168.2l.1 .4h-.4z"/>
<path d="M30.8 168.1l.3 .1-.3 .4z"/>
<path d="M30.4 168.2l.4-.1v.4z"/>
<path d="M30.4 168.2l.3 .4h-.4z"/>
<path d="M30.3 168.6h.4l-.3 .4z"/>
<path d="M30.7 168.6l.1 .5-.4-.1z"/>
<path d="M30.8 168.7l.3 .3-.3 .1z"/>
<path d="M30.8 168.6h.4l-.1 .4z"/>
<path d="M30.8 149.8l.3-.3 .1 .4z"/>
<path d="M30.8 149.4l.3 .1-.3 .3z"/>
<path d="M30.4 149.5l.4-.1v.4z"/>
<path d="M30.4 149.5l.3 .3-.4 .1z"/>
<path d="M30.3 149.9h.4l-.3 .3z"/>
<path d="M30.7 149.9l.1 .5-.4-.2z"/>
<path d="M30.8 149.9l.3 .3-.3 .2z"/>
<path d="M30.8 149.9h.4l-.1 .3z"/>
<path d="M30.8 132.2l.3-.2 .1 .3z"/>
<path d="M30.8 131.8l.3 .2-.3 .2z"/>
<path d="M30.4 132l.4-.2v.4z"/>
<path d="M30.4 132l.3 .2-.4 .1z"/>
<path d="M30.3 132.3h.4l-.3 .3z"/>
<path d="M30.4 132.6l.4-.3v.5z"/>
<path d="M30.8 132.3l.3 .3-.3 .2z"/>
<path d="M30.8 132.3h.4l-.1 .3z"/>
<path d="M30.8 114.2l.3-.3 .1 .4z"/>
<path d="M30.8 113.7l.3 .2-.3 .3z"/>
<path d="M30.4 113.9l.4-.2v.5z"/>
<path d="M30.4 113.9l.3 .3-.4 .1z"/>
<path d="M30.3 114.3h.4l-.3 .3z"/>
<path d="M30.7 114.3l.1 .5-.4-.2z"/>
<path d="M30.8 114.3l.3 .3-.3 .2z"/>
<path d="M30.8 114.3h.4l-.1 .3z"/>
<path d="M30.8 78.3l.3-.3 .1 .4z"/>
<path d="M30.8 77.9l.3 .1-.3 .3z"/>
<path d="M30.4 78l.4-.1v.4z"/>
<path d="M30.4 78l.3 .4h-.4z"/>
<path d="M30.3 78.4h.4l-.3 .3z"/>
<path d="M30.4 78.7l.4-.3v.5z"/>
<path d="M30.8 78.4l.3 .3-.3 .2z"/>
<path d="M30.8 78.4h.4l-.1 .3z"/>
<path d="M30.8 60.5l.3-.3 .1 .3z"/>
<path d="M30.8 60l.3 .2-.3 .3z"/>
<path d="M30.4 60.2l.4-.2v.5z"/>
<path d="M30.4 60.2l.3 .3h-.4z"/>
<path d="M30.3 60.5h.4l-.3 .3z"/>
<path d="M30.4 60.8l.4-.3v.5z"/>
<path d="M30.8 60.5l.3 .3-.3 .2z"/>
<path d="M30.8 60.5h.4l-.1 .3z"/>
<path d="M31.1 42.2l.1 .4h-.4z"/>
<path d="M30.8 42.1l.3 .1-.3 .4z"/>
<path d="M30.4 42.2l.4-.1v.4z"/>
<path d="M30.4 42.2l.3 .4h-.4z"/>
<path d="M30.3 42.6h.4l-.3 .4z"/>
<path d="M30.7 42.6l.1 .5-.4-.1z"/>
<path d="M30.8 42.7l.3 .3-.3 .1z"/>
<path d="M30.8 42.6h.4l-.1 .4z"/>
<path d="M29.3 96.2l.2 .4h-.5z"/>
<path d="M29 96.1l.3 .1-.3 .3z"/>
<path d="M28.6 96.2l.4-.1-.1 .4z"/>
<path d="M28.6 96.2l.3 .4h-.4z"/>
<path d="M28.5 96.6h.4l-.3 .3z"/>
<path d="M28.9 96.6l.1 .4-.4-.1z"/>
<path d="M29 96.6l.3 .3-.3 .1z"/>
<path d="M29 96.6h.5l-.2 .3z"/>
</g>
<g fill="#ff7fdf">
<path d="M20.7 149.8l.3-.3 .1 .3z"/>
<path d="M20.6 149.3l.4 .2-.3 .3z"/>
<path d="M20.2 149.5l.4-.2v.5z"/>
<path d="M20.2 149.5l.4 .3h-.5z"/>
<path d="M20.1 149.8l.5 .1-.4 .3z"/>
<path d="M20.2 150.2l.4-.3v.4z"/>
<path d="M20.6 149.9l.4 .3-.4 .1z"/>
<path d="M20.7 149.8h.4l-.1 .4z"/>
<path d="M20.7 132.2l.3-.3 .1 .3z"/>
<path d="M20.6 131.7l.4 .2-.3 .3z"/>
<path d="M20.2 131.9l.4-.2v.5z"/>
<path d="M20.2 131.9l.4 .3h-.5z"/>
<path d="M20.1 132.2l.5 .1-.4 .3z"/>
<path d="M20.2 132.6l.4-.3v.5z"/>
<path d="M20.6 132.3l.4 .3-.4 .2z"/>
<path d="M20.7 132.2h.4l-.1 .4z"/>
<path d="M20.7 114.2l.3-.3 .1 .3z"/>
<path d="M20.6 113.7l.4 .2-.3 .3z"/>
<path d="M20.2 113.9l.4-.2v.5z"/>
<path d="M20.2 113.9l.4 .3h-.5z"/>
<path d="M20.1 114.2l.5 .1-.4 .3z"/>
<path d="M20.2 114.6l.4-.3v.4z"/>
<path d="M20.6 114.3l.4 .3-.4 .1z"/>
<path d="M20.7 114.2h.4l-.1 .4z"/>
<path d="M21 60.1l.1 .4h-.4z"/>
<path d="M20.6 59.9l.4 .2-.3 .3z"/>
<path d="M20.2 60.1l.4-.2v.5z"/>
<path d="M20.2 60.1l.4 .4h-.5z"/>
<path d="M20.1 60.5h.5l-.4 .3z"/>
<path d="M20.2 60.8l.4-.3v.5z"/>
<path d="M20.6 60.5l.4 .3-.4 .2z"/>
<path d="M20.7 60.5h.4l-.1 .3z"/>
<path d="M21 42.2l.1 .4h-.4z"/>
<path d="M20.6 42.1l.4 .1-.3 .3z"/>
<path d="M20.2 42.2l.4-.1v.4z"/>
<path d="M20.2 42.2l.4 .4h-.5z"/>
<path d="M20.1 42.6h.5l-.4 .3z"/>
<path d="M20.6 42.6v.5l-.4-.2z"/>
<path d="M20.6 42.6l.4 .3-.4 .2z"/>
<path d="M20.7 42.6h.4l-.1 .3z"/>
<path d="M20.9 77.9l.2 .4h-.5z"/>
<path d="M20.6 77.8l.3 .1-.3 .4z"/>
<path d="M20.2 77.9l.4-.1v.5z"/>
<path d="M20.2 77.9l.3 .4h-.4z"/>
<path d="M20.1 78.3l.4 .1-.3 .3z"/>
<path d="M20.2 78.7l.4-.3v.4z"/>
<path d="M20.6 78.4l.3 .3-.3 .1z"/>
<path d="M20.6 78.3h.5l-.2 .4z"/>
<path d="M20.6 168.5l.3-.3 .1 .3z"/>
<path d="M20.6 168.1l.3 .1-.3 .3z"/>
<path d="M20.2 168.2l.4-.1v.4z"/>
<path d="M20.2 168.2l.3 .3h-.4z"/>
<path d="M20.1 168.5l.4 .1-.3 .3z"/>
<path d="M20.5 168.6l.1 .4-.4-.1z"/>
<path d="M20.6 168.6l.3 .3-.3 .1z"/>
<path d="M20.6 168.6l.4-.1-.1 .4z"/>
<path d="M20.9 96.2l.1 .4h-.4z"/>
<path d="M20.5 96.1l.4 .1-.3 .3z"/>
<path d="M20.2 96.2l.3-.1v.4z"/>
<path d="M20.2 96.2l.3 .4h-.4z"/>
<path d="M20.1 96.6h.4l-.3 .3z"/>
<path d="M20.5 96.6v.4l-.3-.1z"/>
<path d="M20.5 96.6l.4 .3-.4 .1z"/>
<path d="M20.6 96.6h.4l-.1 .3z"/>
</g>
<g font-size="5.5">
<text x="116.2" y="41.8" transform="rotate(1 116.2 41.8)">200</text>
<text x="170.6" y="41.8" transform="rotate(1 170.6 41.8)">208</text>
<text x="116.2" y="59.6" transform="rotate(1 116.2 59.6)">201</text>
<text x="170.6" y="59.6" transform="rotate(1 170.6 59.6)">209</text>
<text x="116.2" y="77.6" transform="rotate(1 116.2 77.6)">202</text>
<text x="170.6" y="77.6" transform="rotate(1 170.6 77.6)">210</text>
<text x="116.2" y="95.5" transform="rotate(1 116.2 95.5)">203</text>
<text x="170.6" y="95.5" transform="rotate(1 170.6 95.5)">211</text>
<text x="116.2" y="113.5" transform="rotate(1 116.2 113.5)">204</text>
<text x="170.6" y="113.5" transform="rotate(1 170.6 113.5)">212</text>
<text x="116.2" y="131.5" transform="rotate(1 116.2 131.5)">205</text>
<text x="170.6" y="131.5" transform="rotate(1 170.6 131.5)">213</text>
<text x="116.2" y="149.5" transform="rotate(1 116.2 149.5)">206</text>
<text x="170.6" y="149.5" transform="rotate(1 170.6 149.5)">214</text>
<text x="116.2" y="167.4" transform="rotate(1 116.2 167.4)">207</text>
<text x="170.6" y="167.4" transform="rotate(1 170.6 167.4)">215</text>
</g>
<g font-size="4.6">
<text x="20.2" y="11.3">1</text>
<text x="48.5" y="11.3">2</text>
<text x="76.7" y="11.3">3</text>
<text x="104.9" y="11.3">4</text>
<text x="133.1" y="11.3">5</text>
<text x="161.4" y="11.3">6</text>
<text x="189.6" y="11.3">7</text>
<text x="217.8" y="11.3">8</text>
<text x="246" y="11.3">9</text>
<text x="273" y="11.3">10</text>
</g>
<text font-size="4.3" x="141" y="17.8">EL2809</text>
<g font-size="4.1">
<text x="124.8" y="22.7">-U12</text>
<text x="95.8" y="186.7">PLC DIGITAL OUTPUT 1 THERMINAL EL2809</text>
</g>
<g font-size="3.9">
<text x="281.1" y="188.8">0</text>
<text x="280" y="199.5">12</text>
</g>
<g font-size="3.4">
<text x="19.9" y="16.1">-</text>
<text x="275.8" y="16.1">-</text>
<text x="48.6" y="41.3">CONVEYOR START LAMP</text>
<text x="193.2" y="41.5">AIR DISCHARGE VALVE</text>
<text x="49" y="59.4">MACHINE START LAMP</text>
<text x="192.1" y="59.6">VIBRATOR START</text>
<text x="49" y="77.2">MANUEL STEP LAMP</text>
<text x="190.3" y="77.3">KAPAK KONTROL SENSÖRÜ</text>
<text x="48.7" y="95.3">BUZZER</text>
<text x="49" y="113.2">RED ALARM LAMP</text>
<text x="49" y="131.1">YELLOW ALARM LAMP</text>
<text x="49" y="148.8">GREEN ALARM LAMP</text>
<text x="49" y="167.5">BLUE ALARM LAMP</text>
<text x="19.9" y="181">-</text>
<text x="275.8" y="181.2">-</text>
<text x="109.3" y="201.1">+L1</text>
<text x="212" y="199.4">EYÜP KEPCEOĞLU</text>
</g>
<g font-size="2.9">
<text x="40.5" y="189.8">DOCUMENT NUMBER</text>
<text x="35.9" y="192.7">3844-ED.097-08.09.2020-02</text>
</g>
<g font-size="2.7">
<text x="261.9" y="34" transform="rotate(91 261.9 34)">Y1</text>
<text x="263.5" y="33.7" transform="rotate(-90 263.5 33.7)">-</text>
<text x="143.6" y="41.2">1</text>
<text x="151.1" y="41.2">9</text>
<text x="125.8" y="47.9" transform="rotate(-90 125.8 47.9)">-62</text>
<text x="255.3" y="43.9" transform="rotate(90 255.3 43.9)">A1</text>
<text x="265" y="43.9" transform="rotate(90 265 43.9)">A2</text>
<text x="168.7" y="49.1" transform="rotate(-90 168.7 49.1)">-70</text>
<text x="143.6" y="59.1">2</text>
<text x="151.1" y="59.1">10</text>
<text x="125.2" y="65.7" transform="rotate(-90 125.2 65.7)">-63</text>
<text x="168.7" y="67" transform="rotate(-90 168.7 67)">-71</text>
<text x="143.6" y="77.1">3</text>
<text x="151.1" y="77.1">11</text>
<text x="125.2" y="83.7" transform="rotate(-90 125.2 83.7)">-64</text>
<text x="168.7" y="85" transform="rotate(-90 168.7 85)">-72</text>
<text x="37.2" y="92.9" transform="rotate(-90 37.2 92.9)">-H4</text>
<text x="143.6" y="95.1">4</text>
<text x="151.1" y="95.1">12</text>
<text x="125.2" y="101.7" transform="rotate(-90 125.2 101.7)">-65</text>
<text x="168.7" y="102.8" transform="rotate(-90 168.7 102.8)">-73</text>
<text x="143.6" y="113">5</text>
<text x="151.1" y="113">13</text>
<text x="125.2" y="119.6" transform="rotate(-90 125.2 119.6)">-66</text>
<text x="168.7" y="121" transform="rotate(-90 168.7 121)">-74</text>
<text x="143.6" y="131">6</text>
<text x="151.1" y="131">14</text>
<text x="125.2" y="137.3" transform="rotate(-90 125.2 137.3)">-67</text>
<text x="168.7" y="138.9" transform="rotate(-90 168.7 138.9)">-75</text>
<text x="143.6" y="149">7</text>
<text x="151.1" y="149">15</text>
<text x="125.2" y="155.3" transform="rotate(-90 125.2 155.3)">-68</text>
<text x="168.7" y="156.9" transform="rotate(-90 168.7 156.9)">-76</text>
<text x="143.6" y="166.9">8</text>
<text x="151.1" y="166.9">16</text>
<text x="125" y="173.7" transform="rotate(-90 125 173.7)">-69</text>
<text x="168.7" y="174.7" transform="rotate(-90 168.7 174.7)">-77</text>
<text x="4.8" y="202.9" transform="rotate(-90 4.8 202.9)">SOLIDWORKS Electrical</text>
<text x="191.7" y="201.1">3844</text>
<text x="241.5" y="201.3">1831</text>
</g>
<g font-size="2.6">
<text x="34.2" y="49.5" transform="rotate(-90 34.2 49.5)">-H1</text>
<text x="34.2" y="67.4" transform="rotate(-90 34.2 67.4)">-H2</text>
<text x="34.2" y="85.3" transform="rotate(-90 34.2 85.3)">-H3</text>
<text x="34.2" y="121.2" transform="rotate(-90 34.2 121.2)">-H5</text>
<text x="34.2" y="139.2" transform="rotate(-90 34.2 139.2)">-H6</text>
<text x="34.2" y="156.8" transform="rotate(-90 34.2 156.8)">-H7</text>
<text x="34.2" y="175.5" transform="rotate(-90 34.2 175.5)">-H8</text>
</g>
<g font-size="2.4">
<text x="277.2" y="183.9">REVISION</text>
<text x="193.4" y="191.3">0</text>
<text x="198.6" y="191.3">8.09.2020</text>
<text x="214" y="191.3">elektrik</text>
<text x="192" y="194.7">REV.</text>
<text x="202.7" y="194.7">DATE</text>
<text x="218.8" y="194.7">NAME</text>
<text x="242.2" y="194.7">CHANGES</text>
<text x="278.1" y="194.4">SCHEME</text>
<text x="9.1" y="200.9">CONTRACT:</text>
</g>
<g font-size="2.1">
<text x="21.2" y="21.8" transform="rotate(-90 21.2 21.8)">11-10</text>
<text x="139.8" y="23.2">2</text>
<text x="139.8" y="21">1</text>
<text x="154.4" y="21">9</text>
<text x="154.4" y="23.2">10</text>
<text x="277.4" y="21.7" transform="rotate(-90 277.4 21.7)">12-1</text>
<text x="139.8" y="28">4</text>
<text x="139.8" y="25.7">3</text>
<text x="154.4" y="25.7">11</text>
<text x="154.4" y="28">12</text>
<text x="139.8" y="30.4">5</text>
<text x="139.8" y="35.2">7</text>
<text x="139.8" y="32.9">6</text>
<text x="154.4" y="30.4">13</text>
<text x="154.4" y="32.9">14</text>
<text x="154.4" y="35.2">15</text>
<text x="137.2" y="40.6">-U14</text>
<text x="139.8" y="37.6">8</text>
<text x="154.4" y="37.6">16</text>
<text x="153.9" y="42.2">-</text>
<text x="141.6" y="49.3">-</text>
<text x="153.9" y="55.4">-</text>
<text x="259.5" y="61.6">08-7</text>
<text x="141.6" y="67.2">-</text>
<text x="153.9" y="73.4">-</text>
<text x="259.5" y="79.6">11-9</text>
<text x="141.6" y="85.2">-</text>
<text x="153.9" y="91.4">-</text>
<text x="141.6" y="103.2">-</text>
<text x="153.9" y="109.3">-</text>
<text x="141.6" y="121.1">-</text>
<text x="153.9" y="127.3">-</text>
<text x="141.6" y="139.1">-</text>
<text x="153.9" y="145.2">-</text>
<text x="141.6" y="157.1">-</text>
<text x="153.9" y="163.2">-</text>
<text x="21.3" y="178.4" transform="rotate(-90 21.3 178.4)">12-10</text>
<text x="141.6" y="175">-</text>
<text x="277.4" y="178" transform="rotate(-90 277.4 178)">13-1</text>
<text x="192" y="198">Chassis Number</text>
<text x="241.8" y="198.1">Electric Number</text>
</g>
<text font-size="1.9" x="93.5" y="199.3">LOCATION:</text>
<text font-size="1.5" x="7.8" y="205.3">Document realized with version :</text>
<text font-size="1.2" x="30.3" y="205.2">2019.0.4.18</text>
</svg>
